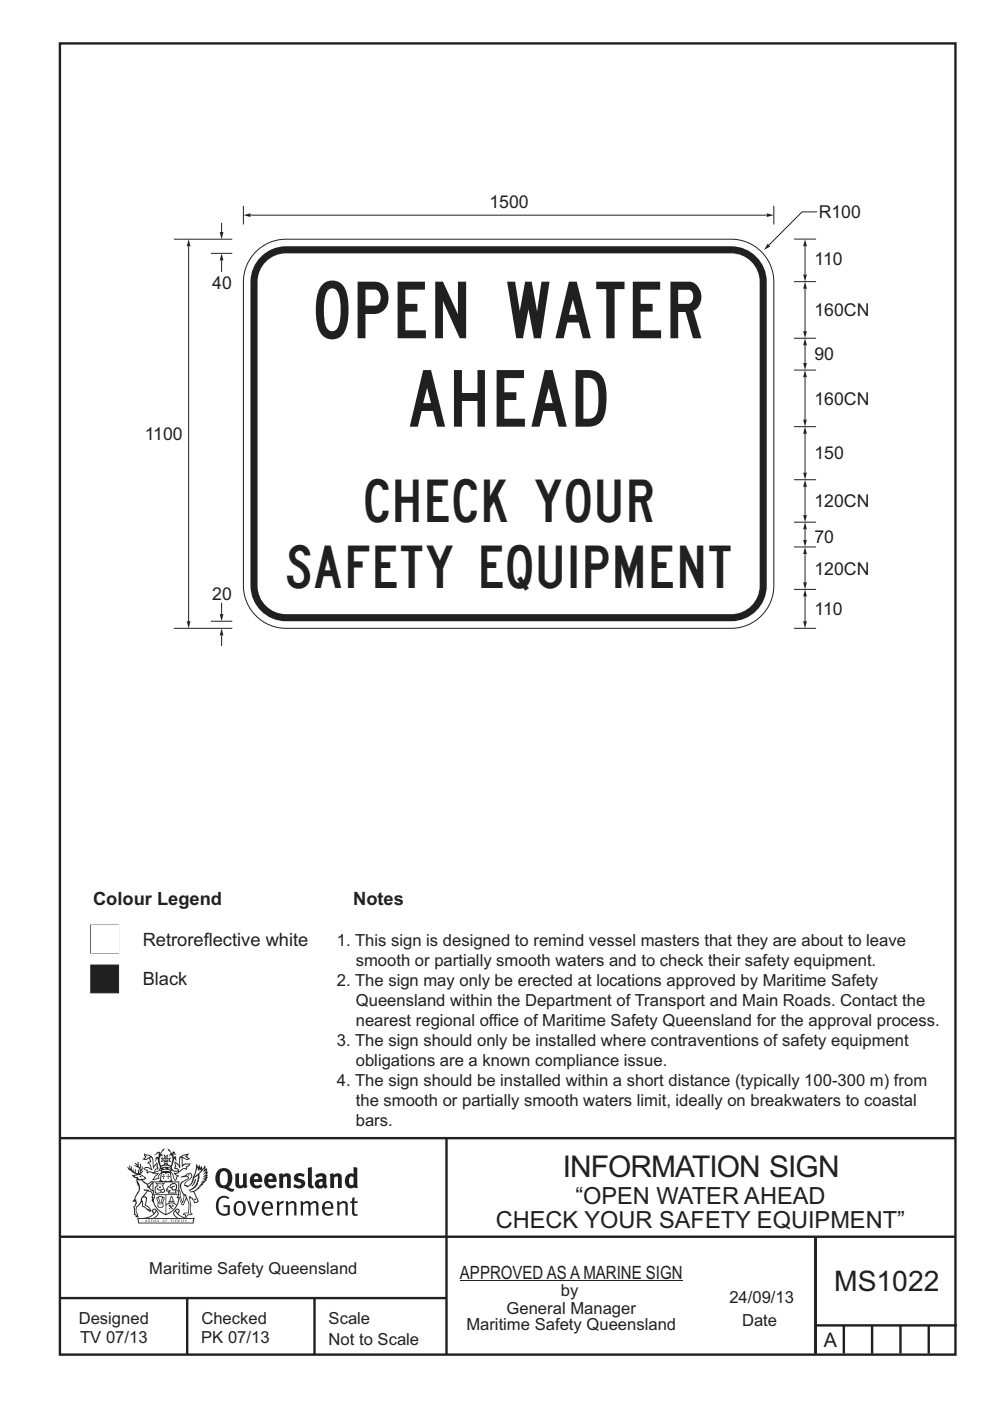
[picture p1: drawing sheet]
<svg xmlns="http://www.w3.org/2000/svg" width="210mm" height="297mm" viewBox="0 0 210 297" stroke-linecap="round" stroke-linejoin="round" font-family="sans-serif">
<g fill="none" stroke="#231f20" stroke-width=".51">
<path d="M12.7 9.2h190v278h-190zM12.7 241.3h189.9M94.7 241.4v45.8M12.7 275.2h82M12.7 262.2h190.1M39.7 275.2v12M66.7 275.2v12M173 262.2v24.8M173 281h30M179 281v6M185 281v6M191 281v6"/>
<path d="M197 281v6"/>
</g>
<g fill="#231f20">
<path d="M47 248.5a2.55 2.55 0 0 0 0 2.7l.3 .1a.81 .81 0 0 0 1-.9v-.6a1.04 1.04 0 0 0-1.1-1.5zM46.3 248.1a1.82 1.82 0 0 1 2.1-.2 1.82 1.82 0 0 1 .9 1.9 2.29 2.29 0 0 1-.8 1.9l.7 .3h.5l-.2 .6a2.87 2.87 0 0 1-2-.7 2.12 2.12 0 0 1-1.7-3.1z" fill-rule="evenodd"/>
<path d="M49.9 248.9l.8-.2v2a.46 .46 0 0 0 .2 .6 .46 .46 0 0 0 .7-.2v-2.2l.7-.2v2.4l.2 .5-.6 .4-.2-.3a1.02 1.02 0 0 1-1.2 .2 1.02 1.02 0 0 1-.6-1.1z" fill-rule="evenodd"/>
<path d="M54 249.5l-.1 .5h.9a.49 .49 0 0 0-.2-.6 .49 .49 0 0 0-.6 .1zM53.4 249.2a1.34 1.34 0 0 1 1.6-.3 1.34 1.34 0 0 1 .6 1.5v.2h-1.7a.77 .77 0 0 0 .5 .8 .77 .77 0 0 0 .9-.3l.3 .4a1.59 1.59 0 0 1-2.1 .2 1.59 1.59 0 0 1-.4-2z" fill-rule="evenodd"/>
<path d="M57 249.5l-.1 .5h.9a.49 .49 0 0 0-.2-.6 .49 .49 0 0 0-.6 .1zM56.4 249.2a1.34 1.34 0 0 1 1.6-.3 1.34 1.34 0 0 1 .7 1.5v.2h-1.8a.77 .77 0 0 0 .5 .8 .77 .77 0 0 0 .9-.3l.3 .4a1.59 1.59 0 0 1-2 .2 1.59 1.59 0 0 1-.5-2z" fill-rule="evenodd"/>
<path d="M59.1 248.9l.8-.2 .1 .4a.95 .95 0 0 1 1-.3 .95 .95 0 0 1 .7 .8v2.3h-.8v-2.3a.46 .46 0 0 0-.8 .1v2.2h-.9z" fill-rule="evenodd"/>
<path d="M62.5 249.1a1.75 1.75 0 0 1 2.1-.1l-.2 .5-.6-.2a.43 .43 0 0 0-.6 .3l.4 .3a1.04 1.04 0 0 1 1.2 1.2 1.04 1.04 0 0 1-1.4 .9l-1.2-.4 .3-.6 1 .4 .4-.4a.88 .88 0 0 0-1-.5l-.4-.2-.1-.4z" fill-rule="evenodd"/>
<path d="M65.3 247.6l.8-.2 .1 3.8 .2 .2 .2 .5a.88 .88 0 0 1-1-.1 .88 .88 0 0 1-.3-1z" fill-rule="evenodd"/>
<path d="M67.8 250.6a.43 .43 0 0 0-.1 .7 .43 .43 0 0 0 .7-.1v-.7zM66.8 249.2a1.7 1.7 0 0 1 2.4 .1v1.8l.3 .4-.4 .5-.5-.3a1.03 1.03 0 0 1-1.7-.2 1.03 1.03 0 0 1 .8-1.5h.7v-.4a.8 .8 0 0 0-1.2 .1z" fill-rule="evenodd"/>
<path d="M69.9 248.9l.8-.2 .1 .4a.95 .95 0 0 1 1-.3 .95 .95 0 0 1 .7 .8v2.3h-.8v-2.3a.46 .46 0 0 0-.8 .1v2.2h-.8z" fill-rule="evenodd"/>
<path d="M74.3 249.5a1.48 1.48 0 0 0 0 1.7l.4 .1 .3-.2v-1.5l-.3-.2zM75 247.4l.8 .2 .1 4.3h-.7l-.1-.2a1.26 1.26 0 0 1-1.4 0 1.26 1.26 0 0 1-.6-1.3 1.29 1.29 0 0 1 .5-1.3 1.29 1.29 0 0 1 1.4-.2z" fill-rule="evenodd"/>
<path d="M46.4 253.9a1.72 1.72 0 0 1 2.2 0l-.2 .3a1.24 1.24 0 0 0-1.4-.1 1.24 1.24 0 0 0-.7 1.3 1.49 1.49 0 0 0 1.3 2l.7-.2v-1.3h-.9l-.1-.4h1.4v2a1.93 1.93 0 0 1-2.2-.1 1.93 1.93 0 0 1-.7-2.2l.2-.7z" fill-rule="evenodd"/>
<path d="M50.3 255.2a1.65 1.65 0 0 0 .3 2.2 .99 .99 0 0 0 1-1.5 .78 .78 0 0 0-.4-.8 .78 .78 0 0 0-.9 .1zM50 254.9a1.33 1.33 0 0 1 1.6-.1 1.33 1.33 0 0 1 .5 1.5 1.31 1.31 0 0 1-1.3 1.5 1.31 1.31 0 0 1-1.3-1.6l.1-.5z" fill-rule="evenodd"/>
<path d="M52.5 254.7l.4-.1 .9 2.6 .8-2.5h.5l-1.1 3h-.5z" fill-rule="evenodd"/>
<path d="M56.2 255.2l-.2 .7h1.4a.7 .7 0 0 0-.3-.8 .7 .7 0 0 0-.9 .1zM55.9 255a1.22 1.22 0 0 1 1.5-.2 1.22 1.22 0 0 1 .5 1.5h-1.9a.93 .93 0 0 0 .5 1 .93 .93 0 0 0 1.2-.2l.1 .3a1.43 1.43 0 0 1-1.7 .1 1.43 1.43 0 0 1-.6-1.7z" fill-rule="evenodd"/>
<path d="M58.7 254.8l.4-.2 .1 .5 .4-.3 .6-.2-.2 .6a.66 .66 0 0 0-.8 .6v1.9h-.4z" fill-rule="evenodd"/>
<path d="M60.6 254.8l.4-.2 .1 .5a.94 .94 0 0 1 1-.4 .94 .94 0 0 1 .8 .7v2.3h-.5l-.1-2.5a.81 .81 0 0 0-1.2 .3v2.2h-.4z" fill-rule="evenodd"/>
<path d="M63.7 254.7l.5-.1 .1 .5 .4-.3a.78 .78 0 0 1 1.1 .3 .9 .9 0 0 1 1-.5 .9 .9 0 0 1 .7 .8v2.3h-.4l-.1-2.5a.67 .67 0 0 0-1.1 .3v2.2h-.5v-2.4l-.4-.2-.7 .4v2.2h-.5z" fill-rule="evenodd"/>
<path d="M69 255.2l-.2 .7h1.4a.7 .7 0 0 0-.3-.8 .7 .7 0 0 0-.9 .1zM68.7 255a1.22 1.22 0 0 1 1.5-.2 1.22 1.22 0 0 1 .5 1.5h-1.9a.93 .93 0 0 0 .5 1 .93 .93 0 0 0 1.2-.2l.1 .3a1.44 1.44 0 0 1-1.7 .1 1.44 1.44 0 0 1-.6-1.7z" fill-rule="evenodd"/>
<path d="M71.4 254.8l.5-.2 .1 .5a.94 .94 0 0 1 1-.4 .94 .94 0 0 1 .7 .7v2.3h-.4l-.1-2.5a.81 .81 0 0 0-1.2 .3v2.2h-.5z" fill-rule="evenodd"/>
<path d="M74.7 254l.5-.2v.9h.7l-.1 .4h-.7l.1 2.2 .1 .1h.5l.1 .3a.75 .75 0 0 1-1.2-.6v-2h-.4v-.4h.4z" fill-rule="evenodd"/>
<path d="M30.8 244.9l1.1 .3-.9 .5h-.4l.5-.5zM31.8 245.5l.2-.1a2.44 2.44 0 0 1 .4 2l.1 .4 .7-1-.1 .6 .3 .3a.57 .57 0 0 0-.6 .8l-1-.2-.5 .2 .1-.5-.7-.2 .6-.2 1 .5 .1-.1-.6-1.3-.2-.1 .5-.1zM30.7 244.5l-.2 .4 .3 .4-.6 .4a1.04 1.04 0 0 0 1.4-.1l.2 .7h-.4l-.2 .4a.94 .94 0 0 1 .9 1.1l-.2-.1a1.16 1.16 0 0 0-1.5-.1l.3 .4 .4 .2 .1 .5 .2 .2v-.2a.94 .94 0 0 1 1.1 .2h.9l-1.2 1.2a1.13 1.13 0 0 0 1.2-.2l.4-.1-.1-.4 .5-.7a.83 .83 0 0 0-.6 1.1l-.3-.1-.7 .3 1.1-1.4-.5 .2-.5-.1 1.3-.5-.2-.2-.8 .4v-.3l.2-.2 .3 .1 .1-.3-.2-.4v-.6l-.2-.3-.6 .9v-.7a1.42 1.42 0 0 0-1.7-1.8z" fill-rule="evenodd"/>
<path d="M38.5 245.3l.5-.3 .7-.1-.6 .3 .8 .5h-.3zM38.3 245.5h.2l.1 2a1.69 1.69 0 0 1 1.5-.7l-.7 .5 .1 .5a1.1 1.1 0 0 0-1.5 .6l-.1-.5-.2-.2h-.5l.2-.4-.2-.7a1.42 1.42 0 0 1 .8 1.1l.2-.1zM37.1 246.2l.1 1-.2 .3v.5l.6-.1 .1 .2a.96 .96 0 0 1-1.1-.1l-.1 .1a1.06 1.06 0 0 0 1.3 .2v.1a.72 .72 0 0 1-1 .2l.3 .5 .6 .3-.4 .1-.1 .7-.3-.4-.3-1.1-.4-.4 .4 .9a1.54 1.54 0 0 0 .6 1.2l.2-.3a.58 .58 0 0 1 .5-.7l.1-.2h-.3l-.4-.3 .9-.5a.93 .93 0 0 1 1.1-.5l.1 .2 .2-.1 .1-.5a.99 .99 0 0 0 .7-.9l-1.3 .1-.4 .3v-1.5l.9 .4 .8-.3h-.3l-.5-.4 .4-.7-.7 .2a1.46 1.46 0 0 0-1.3 2.1v.4l-.2-.4z" fill-rule="evenodd"/>
<path d="M35.6 248.9l.2 .1-.1 .4h.3l-.3 .1v.5l-.1-.6h-.3l.3-.1z" fill-rule="evenodd"/>
<path d="M34.6 248.9l.2 .1-.1 .3 .4 .1h-.4v.6l-.1-.5-.3-.1h.3z" fill-rule="evenodd"/>
<path d="M34.3 248.8a.57 .57 0 0 1 .9 .2 .57 .57 0 0 1 .9-.2l.2 1.4-.2 .1a.57 .57 0 0 1-.9-.1 .69 .69 0 0 1-1.1 0zM34.2 248.1l-.3 2.1-.2 .4h2.9l-.1-.4-.3-2.1h-.2v.3l-.8-.1-.9 .1 .1-.3z" fill-rule="evenodd"/>
<path d="M34.2 252.4a.3 .3 0 0 0 .6 0 .3 .3 0 0 0-.6 0zM33.3 251l.3 .3-.3 .3a.79 .79 0 0 0 0 1.3l.8-.2-.1-.3a.55 .55 0 0 1-.7-.6h.1l.1 .3 .4 .1 .8-.2-.4-.7 .4-.3-.7 .1zM33 250.7l1.1 .2 .9-.2-.4 .7 .4 1.1a.56 .56 0 0 1-.8 .3l-.2 .1a.73 .73 0 0 1-.9 .1 .73 .73 0 0 1-.3-.9v-.4l.5-.4z" fill-rule="evenodd"/>
<path d="M35.6 251.9l.7-.5a.58 .58 0 0 1 1-.1 .58 .58 0 0 1-.5 .9l-.2-.3a.43 .43 0 0 1 .6-.3v-.1a.57 .57 0 0 0-.8 .2l-.2-.1-.3 .2 .4 .1a.55 .55 0 0 0 .9 .5v.5h-1.3l.3-.4-.1-.2-.6 .1 .2-.2-.2-.1zM35.4 251.8l-.1 .2a.39 .39 0 0 0 .2 .7l.3-.1-.2 .5h1.9l-.1-.8a.86 .86 0 0 0-.1-1.4 .86 .86 0 0 0-1.3 .4z" fill-rule="evenodd"/>
<path d="M36 254.8h.8v.2h-.8zM36.4 253.8l.2 .8h-.4zM36.4 253.5l-.3 .5-.1 .6h-.2v.4l-.7 .4 .1 .2a1.48 1.48 0 0 1 2.2 .1l.2-.1-.6-.5v-.5h-.2l-.1-.6z" fill-rule="evenodd"/>
<path d="M35.8 255.4l.3 .1 .2 .3 .3-.2-.2-.2a.38 .38 0 0 1 .4 .5l-.1-.2-.3 .3 .3 .2-.3 .2-.1-.3-.4 .3-.1-.2 .4-.3-.2-.1-.1 .1z" fill-rule="evenodd"/>
<path d="M34.5 254h.2v.2l-.3 .6h-.1zM33.6 255.3h.9v.2a.55 .55 0 0 1-.8 .4v-.2h-.2zM33.4 254h.2l.2 .8h-.2zM33.6 255h.8l.1 .1-.8 .1zM33.8 253.7h.5l-.2 1.1h-.2zM33.3 253.8l-.1 .3 .3 1.2a.48 .48 0 0 0-.1 .5 .48 .48 0 0 0 .4 .3l.6-.1a.49 .49 0 0 0 .2-.7l.3-1.2-.1-.3a1.42 1.42 0 0 0-1.5 0z" fill-rule="evenodd"/>
<path d="M33.6 251.6h.5l.1 .3h-.4z" fill-rule="evenodd"/>
<path d="M41.3 250.1l.3-.2-.2 .9-.6 .7h-.2l.5-.7z" fill-rule="evenodd"/>
<path d="M39.7 249l.3-.2 .5 .2a.88 .88 0 0 1-.6 1.1 1.22 1.22 0 0 0-.8 1.3l.5 .2a.72 .72 0 0 0 .9-.4l.5-.8 .2-.6 .8-.6v.3a2.85 2.85 0 0 1-2 2.8l.1 .1a2.13 2.13 0 0 0 1.9-1.5l-.1-.2a2.01 2.01 0 0 0 .3-1.8l1.2-1.3-.4 1 .7-.5-.7 1 .8-.4-.8 .8 .7-.1-.9 .5 .8-.1-.8 .4h.7l-.8 .3 .3 .2h-.4l.2 .4-.4-.1 .2 .3h-.4l.1 .3h-.1a2.16 2.16 0 0 1-2 1l.1 .2h.4a.76 .76 0 0 1 .7 .7l.5 1.2-.6 .2a1.45 1.45 0 0 0-1.2-1.3l.3 1.8-.1 1.9 .4 .2a1.07 1.07 0 0 0-1.2 .4v-.3l-.5-.2a.87 .87 0 0 1 1-.1l.1-.7a4.4 4.4 0 0 0-.6-3.1l-.1-.3h-.2a2.16 2.16 0 0 1-.7-2.2l.3-.3 1.2-.8a.55 .55 0 0 0-.4-.7zM37.8 252.4a.76 .76 0 0 1 .3 1.1l.6 1.6 .4-1.7 .2 .1a.61 .61 0 0 1-.1 .9l-.3 .9h-.2l-.7-1.6-.3 .1a1.18 1.18 0 0 0 .1-1.4zM41.8 247.5l.2 .8 .3-.6v.6l.3-.5a1.9 1.9 0 0 1-1.1 1.4l-.3 .3zM38.2 249.6l1.4-.1 .2 .1v.3l-.5 .3a1.26 1.26 0 0 0-1 1.9l.2 .7a1.84 1.84 0 0 1 .2 2l-.4-1.3a.96 .96 0 0 0-.4-1.3l-.4 .3a.78 .78 0 0 1-.1 1.3l.2 .2h.4l.4 1.1a.38 .38 0 0 0 .2 .4 .38 .38 0 0 0 .4-.1l.6-1.2a2.94 2.94 0 0 1 .3 2.5v.5l-.8-.1-.3 .4v.2l.4-.1 .1 .4 .2 .1a1.02 1.02 0 0 1 1.3-.5l-.1-.4-.3-.1 .2-1.7-.3-1.4 .1 .1a1.14 1.14 0 0 1 .7 .9 .63 .63 0 0 0 .9-.2 .63 .63 0 0 0-.2-.8l-.6-1.3 .9-.6 .2-.3 .2-.1v-.2h.3l-.1-.3h.4l-.1-.3 .5-.1-.2-.2 .5-.4 .1-.2-.3 .1 .5-.6-.3 .1 .3-.6-.4 .1 .4-.5v-.3l-.3 .2 .1-.6v-.3l-.4 .3-.1-.8-.5 .8-.2-.7-.2 .5-.3-.8-.1 .6-.5-.8-.1 1.4-.7 1.9a1.81 1.81 0 0 1-.9 1.4l-.6-.2a1.75 1.75 0 0 1 1.1-1.2 .75 .75 0 0 0 .1-1.3 .75 .75 0 0 0-1.2 .5z" fill-rule="evenodd"/>
<path d="M41.2 254.2l.3-.1 .1 .3h-.4z" fill-rule="evenodd"/>
<path d="M29.4 258.4h11.6l-.2 .8h-11.3zM31.3 258.2l.5-.1a2.48 2.48 0 0 0 1.4-1.3l.2 .6-.5 .5-.4 .3zM32.5 256.6l.3-.2 .2 .2-.3 .6zM37.2 256.8a2.65 2.65 0 0 0 1.8 1.4h-1.1l-.5-.3-.5-.5zM37.4 256.6l.2-.2 .3 .2-.3 .6zM29.2 258.2l.1 1.2h11.7l.3-1.1-.2-.1a4.1 4.1 0 0 1-3.3-.9l.3-.4-.1-.5a1.06 1.06 0 0 0-1.3 .9l.2 .4 .6 .5h-4.7l.3-.1a.84 .84 0 0 0 .6-.7 .84 .84 0 0 0-.5-.9l-.3-.2-.5 .1-.1 .5 .3 .4a4.2 4.2 0 0 1-3.4 .9z" fill-rule="evenodd"/>
<path d="M31 258.7l.1 .2h-.2zM31 258.6l-.3 .5 .4-.1 .2 .1z" fill-rule="evenodd"/>
<path d="M31.3 258.6h.2v.4a.25 .25 0 0 0 .3-.1 .25 .25 0 0 0-.1-.3h.1a.29 .29 0 0 1 0 .4 .29 .29 0 0 1-.4 0 .29 .29 0 0 1 0-.4z" fill-rule="evenodd"/>
<path d="M32.2 258.6a.22 .22 0 0 1 .3 .2 .22 .22 0 0 1-.3 .2zM32 258.6v.5a.33 .33 0 0 0 .5-.1 .33 .33 0 0 0 0-.4 .33 .33 0 0 0-.5 0z" fill-rule="evenodd"/>
<path d="M32.9 258.7l.1 .2h-.2zM32.9 258.6l-.2 .5 .3-.1 .2 .1z" fill-rule="evenodd"/>
<path d="M33.3 258.6h.2v.2l.3-.2-.2 .2 .2 .3-.3-.2-.1 .2h-.1l.2-.3z" fill-rule="evenodd"/>
<path d="M34.7 258.7l.1 .2h-.2zM34.7 258.6l-.3 .5 .4-.1 .2 .1z" fill-rule="evenodd"/>
<path d="M35 258.6h.4h-.1v.5h-.2l.1-.5z" fill-rule="evenodd"/>
<path d="M36.2 258.6h.3h-.2v.2h.2h-.2l.1 .3h-.2z" fill-rule="evenodd"/>
<path d="M36.7 258.6h.2v.5h-.2z" fill-rule="evenodd"/>
<path d="M37.3 258.6a.22 .22 0 0 1 .3 .2 .22 .22 0 0 1-.3 .2zM37.1 258.6v.5a.33 .33 0 0 0 .5-.1 .33 .33 0 0 0 0-.4 .33 .33 0 0 0-.5 0z" fill-rule="evenodd"/>
<path d="M37.8 258.6h.3h-.1v.2h.1h-.1v.2l.1 .1h-.3z" fill-rule="evenodd"/>
<path d="M38.3 258.6h.3l-.1 .4 .2 .1h-.4z" fill-rule="evenodd"/>
<path d="M38.9 258.6h.2v.5h-.2z" fill-rule="evenodd"/>
<path d="M39.3 258.6h.2l-.2 .1 .2 .2-.1 .2h-.1v-.2l.2 .1z" fill-rule="evenodd"/>
<path d="M34.2 247.4a1.51 1.51 0 0 1 2 .2 2.67 2.67 0 0 0-2.1 0zM35.7 247.6l.4 .2 .1 .2-.4-.1zM34.6 247.7l.4-.1 .2 .2h-.4zM34 247.9l.3 .1-.3 .1zM34.9 246.9l.3-.2 .2 .2zM34.9 245.7h.2v.4h-.2zM35 245.1l.2 .2 .2-.2-.1 .4h-.2zM35.1 246.3h.2l.1 .4-.2-.2-.2 .2zM35.3 245.7h.2v.4h-.2zM34.4 245.7l.3 .1v.2l-.3 .1 .2-.2zM35.7 245.8l.3-.1-.2 .2 .2 .2-.4-.1zM32.7 244.9l1-.5-.1 1-.2-.1-.4 .1-.2 1.1 .5-1 .2 .9a1.84 1.84 0 0 1 .3 1.7l.4 .1a2.48 2.48 0 0 1 2.2 .1l.2-.3-.2-.7 .7-1.7 .4 .6-.2-1-.2-.1-.2 .3v-.9l.6 .4-.6-.7h-.3l-.1 .4-.5-.8-.5-.3 .2 .4 .5 .6-.4 .7 .4-.3a2.06 2.06 0 0 1 0 2.2l-.6-.2-.1-.6 .1-.1 .8 .2-.4-.5 .4-.5-.7 .2-.2-.2 .2-.7-.5 .4-.5-.4 .2 .7-.2 .2-.7-.2 .4 .5-.4 .5 .7-.2 .2 .1-.2 .6-.5 .2a2.02 2.02 0 0 1 0-2.2l.3 .5-.1-.6-.3-.1 .8-1.2-.5 .3-.4 .7-.2-.3a.8 .8 0 0 0-.8 .5z" fill-rule="evenodd"/>
<path d="M29.2 250.1l.3 .2a.61 .61 0 0 1 .8 .3l.3 .2a.8 .8 0 0 1 .6 1l.4 .1 .5 .6a1 1 0 0 1 .5 1l-.1 .7v-.5h-.1a.96 .96 0 0 0-.8-1.3l-.3-.2h-.6l-.1-.1-.2 .1 .2 .3h.5l-1.1 1.4-.2 .9-.4 .6a1.33 1.33 0 0 0-.5 1.8l.2 .5a1.26 1.26 0 0 1-.5-1.4l-.1-.4a1.56 1.56 0 0 0 .4-1.7l-.3 .2 .2-.5a3.2 3.2 0 0 0 .7-3zM30.4 253.9h.4a2.06 2.06 0 0 1-.1 1.6l.7 .5 .4 .5-.6-.2-.8-.6-.1-.9a.51 .51 0 0 1 .1-.9zM28.6 249.3a1.52 1.52 0 0 1 2.1 .6l-1.1 .1-.2-.1-.2-.4-.4 .1zM27.5 247v.8l-.3-.4-.2 .1a3.1 3.1 0 0 0 2 1.5l-1 .1 .5 .6 .5 .1v1.1a1.84 1.84 0 0 1-.2 2.5l-.4 .9-.4 .4 .3 .1 .4-.1 .1 .4-.2 .5-.3 .2 .1 1.8 .2-.1 .2 .6h.2l.4-.1-.1-.5a1.3 1.3 0 0 1-.1-1.6l.8-1.1 .2 1.1 .6 .2 .4 .6 .2-.2 .2 .4 .5-.1a1.85 1.85 0 0 0-1.2-1.3l.1-.3a1.39 1.39 0 0 0 0-1.5h-.5l.5-.6a.66 .66 0 0 1 .9-.4 .66 .66 0 0 1 .3 .9l-.1 .4h.2v.1l-.2 .3 .2 .5 .2-.3a2.24 2.24 0 0 0 .1-2.2 .73 .73 0 0 1-.7-.6 .73 .73 0 0 1 .5-.8l.1-.2a.94 .94 0 0 0-.9 .8 .48 .48 0 0 1-.1-.5 .48 .48 0 0 1 .5-.3l.5-.3a.51 .51 0 0 0-.8 .2l-.5 .3-1-.8 .6-.1 .1-.5-1.1-.7 .5-.4v-.4l-.5 .5 .1-.2a.69 .69 0 0 0 .2-1.1v.5l-.3 .2 .1-1.1-.3-.2 .1 .6-.1 .2-.4-1.2v.6l-.7-.3 .6 .6-.6-.2 .2 .3a1 1 0 0 1 .8 1.5l-.2-.8v.8l-.5-.2-.1-.7-.2 .6-.2-.1v-.6l-.2 .4-.2-.2 .1-.7-.2 .5z" fill-rule="evenodd"/>
<path d="M29.5 249.5l.3-.2 .3 .3z" fill-rule="evenodd"/>
<path d="M32.4 250.5h5.6v2l-.2-.1v-1.7h-5.2v2.5h5.2v-.8l.1 .2-.1 1.1v-.3h-2.5v4a4.1 4.1 0 0 0 2.6-3.6l.1-.1a4 4 0 0 1-2.8 3.9 4.2 4.2 0 0 1-2.8-4.7l.1 1.3 .1-.1a3.8 3.8 0 0 0 2.5 3.3v-4h-2.5l-.2-.9z" fill-rule="evenodd"/>
<circle cx="40" cy="249.1" r=".17"/>
</g>
<path d="M19.3 196.1h5.8v5.9h-5.8z" fill-rule="evenodd" fill="#fff" stroke="#231f20" stroke-width=".21"/>
<path d="M19.3 204.6h5.8v5.9h-5.8z" fill-rule="evenodd" fill="#231f20" stroke="#231f20" stroke-width=".21"/>
<path d="M19.3 196.1h5.8v5.9h-5.8z" fill="#fff"/>
<path d="M54.3 53.4a9 9 0 0 1 6.4-2.7h94.4a9.1 9.1 0 0 1 9 9v64.5a9.1 9.1 0 0 1-9 9h-94.4a9.1 9.1 0 0 1-9.1-9v-64.5a9 9 0 0 1 2.7-6.3z" fill-rule="evenodd" fill="#fff" stroke="#231f20" stroke-width=".21"/>
<path d="M55 54.8a7.5 7.5 0 0 1 5.7-2.6h94.4a7.5 7.5 0 0 1 7.5 7.5v64.5a7.5 7.5 0 0 1-7.5 7.5h-94.4a7.5 7.5 0 0 1-7.6-7.5v-64.5a7.5 7.5 0 0 1 1.9-4.9z" fill-rule="evenodd" fill="#231f20"/>
<path d="M56.4 55.5a6 6 0 0 1 4.3-1.8h94.4a6 6 0 0 1 6 6v64.5a6 6 0 0 1-6 6h-94.4a6 6 0 0 1-6.1-6v-64.5a6 6 0 0 1 1.8-4.2z" fill-rule="evenodd" fill="#fff"/>
<path d="M53.2 45.6h109.4" fill="none" stroke="#231f20" stroke-width=".21"/>
<g fill="#231f20">
<path d="M51.6 45.6l1.5-.4v.8z"/>
<path d="M162.6 45.2l1.5 .4-1.5 .4z"/>
</g>
<path d="M173.3 44.9h-3.2l-7 7" fill="none" stroke="#231f20" stroke-width=".21"/>
<path d="M162.8 51.7l.6 .5-1.4 .8z" fill="#231f20"/>
<path d="M168.4 133.2h4.7M170.7 126.5v5.2" fill="none" stroke="#231f20" stroke-width=".21"/>
<g fill="#231f20">
<path d="M170.7 125l.4 1.5h-.7z"/>
<path d="M170.4 131.7h.7l-.4 1.5z"/>
</g>
<path d="M164.1 43.6v4M170.7 117.5v5.9M168.4 125h4.7" fill="none" stroke="#231f20" stroke-width=".21"/>
<g fill="#231f20">
<path d="M170.7 116l.4 1.5h-.7z"/>
<path d="M170.4 123.5h.7l-.4 1.5z"/>
</g>
<path d="M168.4 116h4.7M170.7 112.3v2.1" fill="none" stroke="#231f20" stroke-width=".21"/>
<g fill="#231f20">
<path d="M170.7 110.7l.4 1.5h-.7z"/>
<path d="M170.4 114.5h.7l-.4 1.5z"/>
</g>
<path d="M170.7 92v8.2M168.4 110.7h4.7M168.4 101.7h4.7" fill="none" stroke="#231f20" stroke-width=".21"/>
<g fill="#231f20">
<path d="M170.7 90.5l.4 1.5h-.7z"/>
<path d="M170.4 100.2h.7l-.4 1.5z"/>
</g>
<path d="M168.4 78.5h4.7M170.7 73.3v3.6M168.4 90.5h4.7" fill="none" stroke="#231f20" stroke-width=".21"/>
<g fill="#231f20">
<path d="M170.7 71.7l.4 1.5h-.7z"/>
<path d="M170.4 77h.7l-.4 1.5z"/>
</g>
<path d="M168.4 50.7h4.7M170.7 52.3v5.9M168.4 71.7h4.7" fill="none" stroke="#231f20" stroke-width=".21"/>
<g fill="#231f20">
<path d="M170.7 50.7l.4 1.5h-.7z"/>
<path d="M170.4 58.2h.7l-.4 1.5z"/>
</g>
<path d="M170.7 61.3v8.9" fill="none" stroke="#231f20" stroke-width=".21"/>
<g fill="#231f20">
<path d="M170.7 59.7l.4 1.5h-.7z"/>
<path d="M170.4 70.2h.7l-.4 1.5z"/>
</g>
<path d="M36.9 50.7h12.4M44.7 53.7h4.6M47 47.3v1.9M168.4 59.7h4.7" fill="none" stroke="#231f20" stroke-width=".21"/>
<path d="M46.6 49.2h.8l-.4 1.5z" fill="#231f20"/>
<path d="M47 55.3v2.3" fill="none" stroke="#231f20" stroke-width=".21"/>
<path d="M47 53.7l.4 1.5h-.8z" fill="#231f20"/>
<path d="M40 52.3v79.4" fill="none" stroke="#231f20" stroke-width=".21"/>
<g fill="#231f20">
<path d="M40 50.7l.4 1.5h-.8z"/>
<path d="M39.6 131.7h.8l-.4 1.5z"/>
</g>
<path d="M51.6 43.6v4M36.9 133.2h12.4M44.7 131.7h4.6M47 127.8v2.4" fill="none" stroke="#231f20" stroke-width=".21"/>
<path d="M46.6 130.2h.8l-.4 1.5z" fill="#231f20"/>
<path d="M47 134.8v2.2" fill="none" stroke="#231f20" stroke-width=".21"/>
<path d="M47 133.2l.4 1.5h-.8z" fill="#231f20"/>
<path d="M170.7 103.3v5.9" fill="none" stroke="#231f20" stroke-width=".21"/>
<g fill="#231f20">
<path d="M170.8 101.7l.3 1.5h-.7z"/>
<path d="M170.4 109.2h.7l-.4 1.5z"/>
</g>
<path d="M170.7 80v8.9" fill="none" stroke="#231f20" stroke-width=".21"/>
<g fill="#231f20">
<path d="M170.7 78.5l.4 1.5h-.7z"/>
<path d="M170.4 89h.7l-.4 1.5z"/>
</g>
<path d="M97.6 271.6h47.2" fill="none" stroke="#231f20" stroke-width=".21"/>
<g font-size="12" fill="#231f20">
<text x="67" y="71.7">OPEN WATER</text>
<text x="86.9" y="90.5">AHEAD</text>
</g>
<g font-size="9" fill="#231f20">
<text x="77.5" y="110.7">CHECK YOUR</text>
<text x="60.9" y="124.8">SAFETY EQUIPMENT</text>
</g>
<text font-size="6.4" fill="#231f20" x="119.4" y="249.6">INFORMATION SIGN</text>
<text font-size="6" fill="#231f20" x="176.9" y="273.7">MS1022</text>
<g font-size="5" fill="#231f20">
<text x="122" y="255.2">“OPEN WATER AHEAD</text>
<text x="105.2" y="260.4">CHECK YOUR SAFETY EQUIPMENT”</text>
</g>
<text font-size="4.2" fill="#231f20" x="174.7" y="285.6">A</text>
<g font-size="3.9" fill="#231f20">
<text x="19.7" y="191.8">Colour Legend</text>
<text x="74.9" y="191.8">Notes</text>
<text x="30.3" y="200.5">Retroreflective white</text>
<text x="30.3" y="208.9">Black</text>
<text x="97.6" y="271.1">APPROVED AS A MARINE SIGN</text>
</g>
<g font-size="3.7" fill="#231f20">
<text x="103.8" y="44.1">1500</text>
<text x="173.7" y="46.2">R100</text>
<text x="172.8" y="56.2">110</text>
<text x="45" y="61.3">40</text>
<text x="172.8" y="67.1">160CN</text>
<text x="172.8" y="76.4">90</text>
<text x="172.8" y="85.8">160CN</text>
<text x="30.7" y="93.3">1100</text>
<text x="172.8" y="97.4">150</text>
<text x="172.8" y="107.6">120CN</text>
<text x="172.8" y="115">70</text>
<text x="172.8" y="121.8">120CN</text>
<text x="45" y="127.2">20</text>
<text x="172.8" y="130.4">110</text>
</g>
<g font-size="3.5" fill="#231f20">
<text x="71.5" y="200.6">1. This sign is designed to remind vessel masters that they are about to leave</text>
<text x="71.5" y="209.1">2. The sign may only be erected at locations approved by Maritime Safety</text>
<text x="75.5" y="204.8">smooth or partially smooth waters and to check their safety equipment.</text>
<text x="75.5" y="213.3">Queensland within the Department of Transport and Main Roads. Contact the</text>
<text x="71.5" y="221.8">3. The sign should only be installed where contraventions of safety equipment</text>
<text x="75.5" y="217.5">nearest regional office of Maritime Safety Queensland for the approval process.</text>
<text x="75.5" y="226">obligations are a known compliance issue.</text>
<text x="71.5" y="230.2">4. The sign should be installed within a short distance (typically 100-300 m) from</text>
<text x="75.5" y="234.5">the smooth or partially smooth waters limit, ideally on breakwaters to coastal</text>
<text x="75.5" y="238.7">bars.</text>
<text x="31.7" y="270.1">Maritime Safety Queensland</text>
<text x="119" y="274.8">by</text>
<text x="16.7" y="280.7">Designed</text>
<text x="42.7" y="280.7">Checked</text>
<text x="69.7" y="280.7">Scale</text>
<text x="107.4" y="278.6">General Manager</text>
<text x="154.7" y="276.2">24/09/13</text>
<text x="157.4" y="281.2">Date</text>
<text x="17" y="284.8">TV 07/13</text>
<text x="42.7" y="284.8">PK 07/13</text>
<text x="69.7" y="285.2">Not to Scale</text>
<text x="98.9" y="282.1">Maritime Safety Queensland</text>
</g>
</svg>
